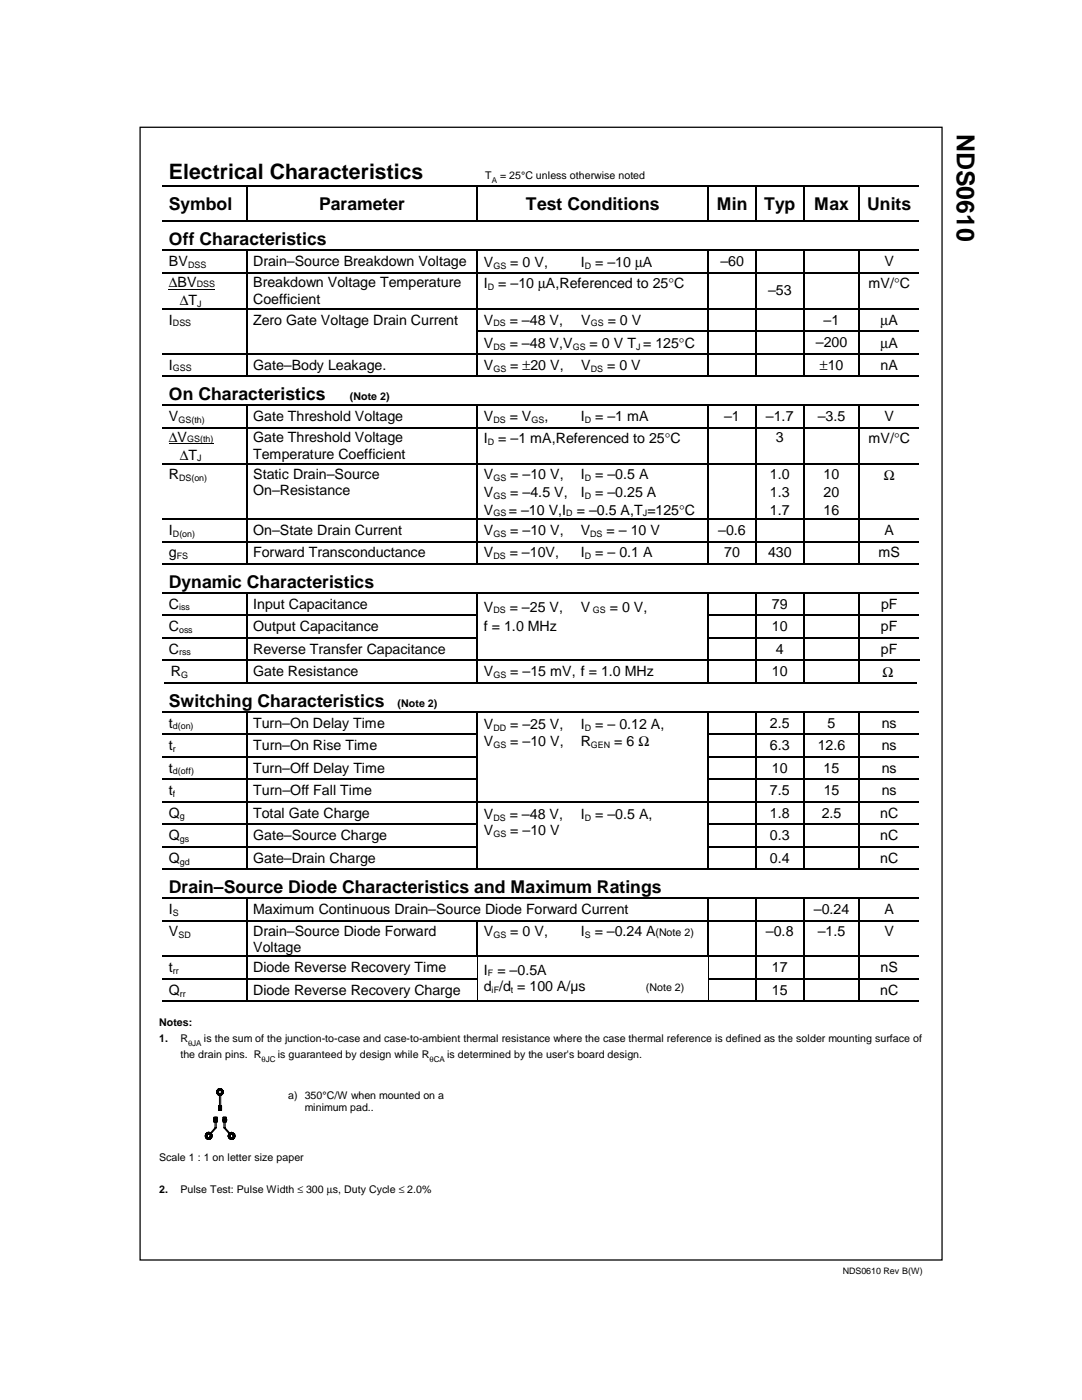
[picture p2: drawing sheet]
<svg xmlns="http://www.w3.org/2000/svg" width="216mm" height="279mm" viewBox="0 0 216 279" stroke-linecap="round" stroke-linejoin="round" font-family="sans-serif">
<g fill="none" stroke="#000" stroke-width=".25">
<path d="M28 25.4h160v226.1h-160zM32.3 37.1h16.8M49.2 37.2v6.9M49.4 37.1h45.7M95.3 37.2v6.9M95.4 37.1h45.8M141.3 37.2v6.9M141.5 37.1h9.2M150.8 37.2v6.9M151 37.1h9.2M160.4 37.2v6.9M160.5 37.1h10.8"/>
<path d="M171.5 37.2v6.9M171.6 37.1h11.7M32.3 44.2h16.8M32.3 50h16.8M32.3 54.4h16.8M49.2 50.1v4.2M49.2 54.6v6.9M49.4 44.2h45.7M49.4 50h45.7M49.4 54.4h45.7M95.3 50.1v4.2M95.3 54.6v6.9"/>
<path d="M95.4 44.2h45.8M95.4 50h45.8M95.4 54.4h45.8M141.3 50.1v4.2M141.3 54.6v6.9M141.5 44.2h9.2M141.5 50h9.2M141.5 54.4h9.2M150.8 50.1v4.2M150.8 54.6v6.9M151 44.2h9.2M151 50h9.2"/>
<path d="M151 54.4h9.2M160.4 50.1v4.2M160.4 54.6v6.9M160.5 44.2h10.8M160.5 50h10.8M160.5 54.4h10.8M171.5 50.1v4.2M171.5 54.6v6.9M171.6 44.2h11.7M171.6 50h11.7M171.6 54.4h11.7M32.3 61.6h16.8"/>
<path d="M32.3 70.6h16.8M32.3 75.1h16.8M49.2 61.8v4.2M49.2 66.3v4.2M49.2 70.7v4.3M49.4 61.6h45.7M49.4 70.6h45.7M49.4 75.1h45.7M95.3 61.8v4.2M95.3 66.3v4.2M95.3 70.7v4.3M95.4 61.6h45.8"/>
<path d="M95.4 66.1h45.8M95.4 70.6h45.8M95.4 75.1h45.8M141.3 61.8v4.2M141.3 66.3v4.2M141.3 70.7v4.3M141.5 61.6h9.2M141.5 66.1h9.2M141.5 70.6h9.2M141.5 75.1h9.2M150.8 61.8v4.2M150.8 66.3v4.2"/>
<path d="M150.8 70.7v4.3M151 61.6h9.2M151 66.1h9.2M151 70.6h9.2M151 75.1h9.2M160.4 61.8v4.2M160.4 66.3v4.2M160.4 70.7v4.3M160.5 61.6h10.8M160.5 66.1h10.8M160.5 70.6h10.8M160.5 75.1h10.8"/>
<path d="M171.5 61.8v4.2M171.5 66.3v4.2M171.5 70.7v4.3M171.6 61.6h11.7M171.6 66.1h11.7M171.6 70.6h11.7M171.6 75.1h11.7M32.3 80.9h16.8M32.3 85.3h16.8M32.3 92.5h16.8M49.2 81v4.2M49.2 85.5v6.9"/>
<path d="M49.2 92.7v10.8M49.4 80.9h45.7M49.4 85.3h45.7M49.4 92.5h45.7M95.3 81v4.2M95.3 85.5v6.9M95.3 92.7v10.8M95.4 80.9h45.8M95.4 85.3h45.8M95.4 92.5h45.8M141.3 81v4.2M141.3 85.5v6.9"/>
<path d="M141.3 92.7v10.8M141.5 80.9h9.2M141.5 85.3h9.2M141.5 92.5h9.2M150.8 81v4.2M150.8 85.5v6.9M150.8 92.7v10.8M151 80.9h9.2M151 85.3h9.2M151 92.5h9.2M160.4 81v4.2M160.4 85.5v6.9"/>
<path d="M160.4 92.7v10.8M160.5 80.9h10.8M160.5 85.3h10.8M160.5 92.5h10.8M171.5 81v4.2M171.5 85.5v6.9M171.5 92.7v10.8M171.6 80.9h11.7M171.6 85.3h11.7M171.6 92.5h11.7M32.3 103.6h16.8M32.3 108.1h16.8"/>
<path d="M32.3 112.6h16.8M32.3 118.3h16.8M49.2 103.7v4.2M49.2 108.2v4.2M49.2 118.4v4.3M49.4 103.6h45.7M49.4 108.1h45.7M49.4 112.6h45.7M49.4 118.3h45.7M95.3 103.7v4.2M95.3 108.2v4.2M95.3 118.4v4.3"/>
<path d="M95.4 103.6h45.8M95.4 108.1h45.8M95.4 112.6h45.8M95.4 118.3h45.8M141.3 103.7v4.2M141.3 108.2v4.2M141.3 118.4v4.3M141.5 103.6h9.2M141.5 108.1h9.2M141.5 112.6h9.2M141.5 118.3h9.2M150.8 103.7v4.2"/>
<path d="M150.8 108.2v4.2M150.8 118.4v4.3M151 103.6h9.2M151 108.1h9.2M151 112.6h9.2M151 118.3h9.2M160.4 103.7v4.2M160.4 108.2v4.2M160.4 118.4v4.3M160.5 103.6h10.8M160.5 108.1h10.8M160.5 112.6h10.8"/>
<path d="M160.5 118.3h10.8M171.5 103.7v4.2M171.5 108.2v4.2M171.5 118.4v4.3M171.6 103.6h11.7M171.6 108.1h11.7M171.6 112.6h11.7M171.6 118.3h11.7M32.3 122.8h16.8M32.3 127.3h16.8M32.7 136.3h16.4M32.9 131.8h16.2"/>
<path d="M49.2 122.9v4.3M49.2 127.4v4.3M49.2 131.9v4.3M49.4 122.8h45.7M49.4 127.3h45.7M49.4 131.8h45.7M49.4 136.3h45.7M95.3 122.9v4.3M95.3 127.4v4.3M95.3 131.9v4.3M95.4 131.8h45.8M95.4 136.3h45.8"/>
<path d="M141.3 122.9v4.3M141.3 127.4v4.3M141.3 131.9v4.3M141.5 122.8h9.2M141.5 127.3h9.2M141.5 131.8h9.2M141.5 136.3h9.2M150.8 122.9v4.3M150.8 127.4v4.3M150.8 131.9v4.3M151 122.8h9.2M151 127.3h9.2"/>
<path d="M151 131.8h9.2M151 136.3h9.2M160.4 122.9v4.3M160.4 127.4v4.3M160.4 131.9v4.3M160.5 122.8h10.8M160.5 127.3h10.8M160.5 131.8h10.8M160.5 136.3h10.8M171.5 122.9v4.3M171.5 127.4v4.3M171.5 131.9v4.3"/>
<path d="M171.6 122.8h11.7M171.6 127.3h11.7M171.6 131.8h11.3M171.6 136.3h11.3M32.3 142h16.8M32.3 146.5h16.8M32.3 151h16.8M32.3 155.5h16.8M49.2 142.2v4.2M49.2 146.6v4.3M49.2 151.2v4.2M49.2 155.7v4.2"/>
<path d="M49.4 142h45.7M49.4 146.5h45.7M49.4 151h45.7M49.4 155.5h45.7M95.3 142.2v4.2M95.3 146.6v4.3M95.3 151.2v4.2M95.3 155.7v4.2M95.4 142h45.8M141.3 142.2v4.2M141.3 146.6v4.3M141.3 151.2v4.2"/>
<path d="M141.3 155.7v4.2M141.5 142h9.2M141.5 146.5h9.2M141.5 151h9.2M141.5 155.5h9.2M150.8 142.2v4.2M150.8 146.6v4.3M150.8 151.2v4.2M150.8 155.7v4.2M151 142h9.2M151 146.5h9.2M151 151h9.2"/>
<path d="M151 155.5h9.2M160.4 142.2v4.2M160.4 146.6v4.3M160.4 151.2v4.2M160.4 155.7v4.2M160.5 142h10.8M160.5 146.5h10.8M160.5 151h10.8M160.5 155.5h10.8M171.5 142.2v4.2M171.5 146.6v4.3M171.5 151.2v4.2"/>
<path d="M171.5 155.7v4.2M171.6 142h11.7M171.6 146.5h11.7M171.6 151h11.7M171.6 155.5h11.7M32.3 160h16.8M32.3 164.5h16.8M32.3 169h16.8M32.3 173.5h16.8M32.3 179.2h16.8M49.2 160.1v4.3M49.2 164.6v4.3"/>
<path d="M49.2 169.2v4.2M49.2 179.4v4.2M49.4 160h45.7M49.4 164.5h45.7M49.4 169h45.7M49.4 173.5h45.7M49.4 179.2h91.8M95.3 160.1v4.3M95.3 164.6v4.3M95.3 169.2v4.2M95.4 160h45.8M95.4 173.5h45.8"/>
<path d="M141.3 160.1v4.3M141.3 164.6v4.3M141.3 169.2v4.2M141.3 179.4v4.2M141.5 160h9.2M141.5 164.5h9.2M141.5 169h9.2M141.5 173.5h9.2M141.5 179.2h9.2M150.8 160.1v4.3M150.8 164.6v4.3M150.8 169.2v4.2"/>
<path d="M150.8 179.4v4.2M151 160h9.2M151 164.5h9.2M151 169h9.2M151 173.5h9.2M151 179.2h9.2M160.4 160.1v4.3M160.4 164.6v4.3M160.4 169.2v4.2M160.4 179.4v4.2M160.5 160h10.8M160.5 164.5h10.8"/>
<path d="M160.5 169h10.8M160.5 173.5h10.8M160.5 179.2h10.8M171.5 160.1v4.3M171.5 164.6v4.3M171.5 169.2v4.2M171.5 179.4v4.2M171.6 160h11.7M171.6 164.5h11.7M171.6 169h11.7M171.6 173.5h11.7M171.6 179.2h11.7"/>
<path d="M32.3 183.8h16.8M32.3 190.8h16.8M32.3 195.4h16.8M32.3 199.9h16.8M49.2 183.9v6.8M49.2 191v4.2M49.2 195.5v4.2M49.4 183.8h45.7M49.4 190.8h45.7M49.4 195.4h45.8M49.4 199.9h45.8M95.3 183.9v6.8"/>
<path d="M95.4 183.8h45.8M95.4 199.9h45.8M95.6 190.8h45.6M141.3 183.9v6.8M141.4 195.4h9.3M141.5 183.8h9.2M141.5 199.9h9.2M141.7 190.8h9M150.8 183.9v6.8M150.8 191v4.2M150.8 195.5v4.2M151 183.8h9.2"/>
<path d="M151 190.8h9.2M151 195.4h9.2M151 199.9h9.2M160.4 183.9v6.8M160.4 191v4.2M160.4 195.5v4.2M160.5 183.8h10.8M160.5 190.8h10.8M160.5 195.4h10.8M160.5 199.9h10.8M171.5 183.9v6.8M171.5 191v4.2"/>
<path d="M171.5 195.5v4.2M171.6 183.8h11.7M171.6 190.8h11.7M171.6 195.4h11.7M171.6 199.9h11.7"/>
</g>
<g fill="#000">
<path d="M49.1 37h.3v.2h-.3zM95.1 37h.3v.2h-.3zM141.2 37h.3v.2h-.3zM150.7 37h.3v.2h-.3zM160.2 37h.3v.2h-.3zM171.3 37h.3v.2h-.3zM49.1 44.1h.3v.2h-.3zM49.1 49.8h.3v.3h-.3zM49.1 54.3h.3v.3h-.3zM95.1 44.1h.3v.2h-.3zM95.1 49.8h.3v.3h-.3zM95.1 54.3h.3v.3h-.3z"/>
<path d="M141.2 44.1h.3v.2h-.3zM141.2 49.8h.3v.3h-.3zM141.2 54.3h.3v.3h-.3zM150.7 44.1h.3v.2h-.3zM150.7 49.8h.3v.3h-.3zM150.7 54.3h.3v.3h-.3zM160.2 44.1h.3v.2h-.3zM160.2 49.8h.3v.3h-.3zM160.2 54.3h.3v.3h-.3zM171.3 44.1h.3v.2h-.3zM171.3 49.8h.3v.3h-.3zM171.3 54.3h.3v.3h-.3z"/>
<path d="M49.1 61.5h.3v.3h-.3zM49.1 66h.3v.3h-.3zM49.1 70.5h.3v.2h-.3zM49.1 75h.3v.2h-.3zM95.1 61.5h.3v.3h-.3zM95.1 66h.3v.3h-.3zM95.1 70.5h.3v.2h-.3zM95.1 75h.3v.2h-.3zM141.2 61.5h.3v.3h-.3zM141.2 66h.3v.3h-.3zM141.2 70.5h.3v.2h-.3zM141.2 75h.3v.2h-.3z"/>
<path d="M150.7 61.5h.3v.3h-.3zM150.7 66h.3v.3h-.3zM150.7 70.5h.3v.2h-.3zM150.7 75h.3v.2h-.3zM160.2 61.5h.3v.3h-.3zM160.2 66h.3v.3h-.3zM160.2 70.5h.3v.2h-.3zM160.2 75h.3v.2h-.3zM171.3 61.5h.3v.3h-.3zM171.3 66h.3v.3h-.3zM171.3 70.5h.3v.2h-.3zM171.3 75h.3v.2h-.3z"/>
<path d="M49.1 80.7h.3v.3h-.3zM49.1 85.2h.3v.3h-.3zM49.1 92.4h.3v.3h-.3zM95.1 80.7h.3v.3h-.3zM95.1 85.2h.3v.3h-.3zM95.1 92.4h.3v.3h-.3zM141.2 80.7h.3v.3h-.3zM141.2 85.2h.3v.3h-.3zM141.2 92.4h.3v.3h-.3zM150.7 80.7h.3v.3h-.3zM150.7 85.2h.3v.3h-.3zM150.7 92.4h.3v.3h-.3z"/>
<path d="M160.2 80.7h.3v.3h-.3zM160.2 85.2h.3v.3h-.3zM160.2 92.4h.3v.3h-.3zM171.3 80.7h.3v.3h-.3zM171.3 85.2h.3v.3h-.3zM171.3 92.4h.3v.3h-.3zM49.1 103.5h.3v.2h-.3zM49.1 107.9h.3v.3h-.3zM49.1 112.4h.3v.3h-.3zM49.1 118.2h.3v.2h-.3zM95.1 103.5h.3v.2h-.3zM95.1 107.9h.3v.3h-.3z"/>
<path d="M95.1 112.4h.3v.3h-.3zM95.1 118.2h.3v.2h-.3zM141.2 103.5h.3v.2h-.3zM141.2 107.9h.3v.3h-.3zM141.2 112.4h.3v.3h-.3zM141.2 118.2h.3v.2h-.3zM150.7 103.5h.3v.2h-.3zM150.7 107.9h.3v.3h-.3zM150.7 112.4h.3v.3h-.3zM150.7 118.2h.3v.2h-.3zM160.2 103.5h.3v.2h-.3zM160.2 107.9h.3v.3h-.3z"/>
<path d="M160.2 112.4h.3v.3h-.3zM160.2 118.2h.3v.2h-.3zM171.3 103.5h.3v.2h-.3zM171.3 107.9h.3v.3h-.3zM171.3 112.4h.3v.3h-.3zM171.3 118.2h.3v.2h-.3zM32.3 131.7h.4v.2h-.4zM32.7 131.7h.2v.2h-.2zM49.1 122.7h.3v.2h-.3zM49.1 127.2h.3v.2h-.3zM49.1 131.7h.3v.2h-.3zM49.1 136.2h.3v.2h-.3z"/>
<path d="M95.1 122.7h.3v.2h-.3zM95.1 127.2h.3v.2h-.3zM95.1 131.7h.3v.2h-.3zM95.1 136.2h.3v.2h-.3zM141.2 122.7h.3v.2h-.3zM141.2 127.2h.3v.2h-.3zM141.2 131.7h.3v.2h-.3zM141.2 136.2h.3v.2h-.3zM150.7 122.7h.3v.2h-.3zM150.7 127.2h.3v.2h-.3zM150.7 131.7h.3v.2h-.3zM150.7 136.2h.3v.2h-.3z"/>
<path d="M160.2 122.7h.3v.2h-.3zM160.2 127.2h.3v.2h-.3zM160.2 131.7h.3v.2h-.3zM160.2 136.2h.3v.2h-.3zM171.3 122.7h.3v.2h-.3zM171.3 127.2h.3v.2h-.3zM171.3 131.7h.3v.2h-.3zM171.3 136.2h.3v.2h-.3zM182.9 131.7h.3v.2h-.3zM183.2 131.7h.2v.2h-.2zM49.1 141.9h.3v.3h-.3zM49.1 146.4h.3v.2h-.3z"/>
<path d="M49.1 150.9h.3v.3h-.3zM49.1 155.4h.3v.3h-.3zM49.1 159.9h.3v.2h-.3zM95.1 141.9h.3v.3h-.3zM95.1 146.4h.3v.2h-.3zM95.1 150.9h.3v.3h-.3zM95.1 155.4h.3v.3h-.3zM95.1 159.9h.3v.2h-.3zM141.2 141.9h.3v.3h-.3zM141.2 146.4h.3v.2h-.3zM141.2 150.9h.3v.3h-.3zM141.2 155.4h.3v.3h-.3z"/>
<path d="M141.2 159.9h.3v.2h-.3zM150.7 141.9h.3v.3h-.3zM150.7 146.4h.3v.2h-.3zM150.7 150.9h.3v.3h-.3zM150.7 155.4h.3v.3h-.3zM150.7 159.9h.3v.2h-.3zM160.2 141.9h.3v.3h-.3zM160.2 146.4h.3v.2h-.3zM160.2 150.9h.3v.3h-.3zM160.2 155.4h.3v.3h-.3zM160.2 159.9h.3v.2h-.3zM171.3 141.9h.3v.3h-.3z"/>
<path d="M171.3 146.4h.3v.2h-.3zM171.3 150.9h.3v.3h-.3zM171.3 155.4h.3v.3h-.3zM171.3 159.9h.3v.2h-.3zM49.1 164.4h.3v.2h-.3zM49.1 168.9h.3v.3h-.3zM49.1 173.4h.3v.3h-.3zM49.1 179.1h.3v.3h-.3zM95.1 164.4h.3v.2h-.3zM95.1 168.9h.3v.3h-.3zM95.1 173.4h.3v.3h-.3zM141.2 164.4h.3v.2h-.3z"/>
<path d="M141.2 168.9h.3v.3h-.3zM141.2 173.4h.3v.3h-.3zM141.2 179.1h.3v.3h-.3zM150.7 164.4h.3v.2h-.3zM150.7 168.9h.3v.3h-.3zM150.7 173.4h.3v.3h-.3zM150.7 179.1h.3v.3h-.3zM160.2 164.4h.3v.2h-.3zM160.2 168.9h.3v.3h-.3zM160.2 173.4h.3v.3h-.3zM160.2 179.1h.3v.3h-.3zM171.3 164.4h.3v.2h-.3z"/>
<path d="M171.3 168.9h.3v.3h-.3zM171.3 173.4h.3v.3h-.3zM171.3 179.1h.3v.3h-.3zM49.1 183.6h.3v.3h-.3zM49.1 190.7h.3v.3h-.3zM49.1 195.2h.3v.3h-.3zM49.1 199.7h.3v.3h-.3zM95.1 183.6h.3v.3h-.3zM95.1 190.7h.3v.3h-.3zM95.2 195.2h.1v.3h-.1zM95.2 199.7h.2v.3h-.2zM95.4 190.7h.2v.3h-.2z"/>
<path d="M141.2 183.6h.3v.3h-.3zM141.2 190.7h.3v.3h-.3zM141.2 195.2h.2v.3h-.2zM141.2 199.7h.3v.3h-.3zM141.5 190.7h.2v.3h-.2zM150.7 183.6h.3v.3h-.3zM150.7 190.7h.3v.3h-.3zM150.7 195.2h.3v.3h-.3zM150.7 199.7h.3v.3h-.3zM160.2 183.6h.3v.3h-.3zM160.2 190.7h.3v.3h-.3zM160.2 195.2h.3v.3h-.3z"/>
<path d="M160.2 199.7h.3v.3h-.3zM171.3 183.6h.3v.3h-.3zM171.3 190.7h.3v.3h-.3zM171.3 195.2h.3v.3h-.3zM171.3 199.7h.3v.3h-.3z"/>
</g>
<g fill="none" stroke="#000" stroke-width=".2">
<path d="M33.7 57.7h9.2M33.7 88.5h8.9M95.3 191v4.2M95.3 195.5v4.2M141.3 191v4.2M141.3 195.5v4.2M43.2 217.9l.7 .7M43.2 217.9a.65 .65 0 0 0 .7 .7M43.3 217.7l.3 .3-.3 .3 .1 .1 .3-.3M43.3 217.7l-.1 .2M43.3 217.6l.3 .2M43.4 217.4l.1-.1 .2 .3"/>
<path d="M43.4 217.4l.3 .3M43.4 217.4l-.1 .3M43.7 217.3l.1-.1 .7 .8M43.7 217.7h.1M43.7 217.7l-.5 .4 .5 .5 .8-.8v-.2l-.3 .3M43.7 217.3l.2 .3M43.7 217.3l-.4 .4M43.7 217.3l-.3 .1M43.7 217.6l.4-.3 .4 .7M43.7 218.2l.4 .4M43.7 218.2l-.2 .3 .1 .1 .3-.3 .3 .2 .3-.2M43.7 217.6h.4l.1 .2"/>
<path d="M43.7 217.6a.38 .38 0 0 0 0 .6M43.8 218.6v2.1M43.9 217.2l-.7 .7M44 217.6l.2-.3v.5M44 217.2a.7 .7 0 0 1 .5 1M44 218.6v2.1M44.2 217.8v.1M44.2 217.9l.3 .3M44.2 217.9l-.1 .3h-.4M44.4 218.3l-.2-.2 .1 .3M44.4 217.5l-.2 .3M44.5 218.2v.1"/>
<path d="M44.5 218.2l-.2 .2-.4 .2M44.5 218l-.6 .6M41 226.4l.3 .3M41 227l.2 .2M41 226.4v.6M41 226.3v.1M41.1 226.3l.1-.2 .3 .3M41.2 226.2l.1 .4-.3-.3M41.2 227.2l.3-.2 .3 .4M41.2 227.2l.4 .2M41.2 226.2l-.2 .2M41.3 226.7l-.3 .3"/>
<path d="M41.3 226.7v.2M41.3 226.9l.1 .1-.2 .2M41.3 226.9l-.2 .2-.1-.1M41.5 226h-.1l.3 .4M41.5 226l-.5 .6 .7 .8h-.1M41.5 226l.8 .8v-.1M41.5 226h.3M41.6 226.3l.2 .1M41.6 226.3l-.3 .4M41.8 227h.1M41.8 226l.5 .6-.7 .5-.3-.2M41.8 226l-.8 .8 .4 .6 .4-.4"/>
<path d="M41.8 227l.2 .3-.2 .1M41.8 226.4l.1 .5 .3 .2-.1 .1M41.8 226.9l.3 .3M41.9 226.1h.2l-.3 .3M41.9 226.1l-.3 .2M41.9 226.1l-.3-.1-.4 .2M41.9 226.1l.4 .3v.3M42.1 227.2l-.5 .2M42.3 226.7l-.7 .7M42.3 226.9l-.5 .5M42.3 226.7l-.2 .5M42.7 223.1l.6 .6"/>
<path d="M42.7 223.3l.6 .6M42.7 223.4l.4 .5M42.7 223.7l.2 .2M42.8 223l.5 .5M42.9 223.9v1.2l-.9 1 .2 .2-.2 .3 .3 .3M42.9 223l-.2 .2M43 223l.3 .3M43.1 223l-.4 .4M43.2 223.9v1.2l-1.3 1.4M43.2 223l.1 .1M43.3 223v.9M43.3 223.8l-.1 .1"/>
<path d="M43.3 223h-.6v.9h.6M43.3 223.6l-.3 .3M43.3 223.1l-.6 .7M43.3 223.4l-.5 .5M43.3 223l-.6 .6M43.6 220.7h.6v.9h-.6zM43.6 221.4l.2 .2M43.6 220.9l.1-.2 .5 .4M43.6 220.8l.6 .6M43.6 221.1l.4 .5 .2-.2M43.6 221.2l.5-.5 .1 .1-.6 .6M43.6 221.6h.1"/>
<path d="M43.6 221l.6 .6M43.8 221.6h.1M43.9 220.7l-.3 .4M44 220.7l.2 .3M44.2 221.2l-.4 .4M44.2 221l-.5 .6M44.5 223.5h.1M44.5 223h.6v.9h-.6zM44.5 223.5l.3 .4M44.5 223.7l.2 .2v1.2l1 1.1 .2-.1M44.5 223l.6 .5M44.7 223l-.2 .1 .6 .6-.1 .2"/>
<path d="M44.8 223l.3 .3-.6 .6M44.8 223l-.3 .4 .6 .5M44.9 223.9v1.2l1 1M45 223l.1 .1-.6 .6M45.1 223l-.6 .5M45.1 223.5h.1M45.1 223.5l-.3 .4M45.6 227l.1 .2M45.7 227.2l.3 .2M45.7 226.2l-.2 .5 .1 .3M45.8 226.1l.3 .3-.1 .1-.3-.3M45.9 226.9l-.2 .3"/>
<path d="M45.9 226.6l.1 .4h.4M45.9 226.6l-.3-.3v.2l.3 .3M45.9 226.7l-.3 .3M46 226.1h-.2M46 226.1l.4 .3M46 227l-.3 .2M46 226.1l.2-.1 .5 .2M46 226.1l-.3 .1M46.1 227.4l-.6-.6 .8-.8 .6 .7-.7 .7h.2l.5-.5-.7-.9-.7 .7 .8 .7M46.3 227.1l-.3 .3M46.4 226.4l.1 .3-.2 .4 .3 .2-.1 .1-.3-.3-.3 .2M46.4 226.4h-.4l-.1 .2"/>
<path d="M46.5 226.9l.2 .3M46.5 226.1l-.3 .3M46.5 226.7l.3 .2M46.7 226.2l-.1-.1-.2 .3M46.7 226.2l-.2 .3v.1l.3-.3-.3 .5 .3 .3-.1 .1M46.7 227.2l-.2 .2h-.5M46.7 226.2a.78 .78 0 0 1 0 1"/>
</g>
<text font-size="5" x="190.9" y="26.7" transform="rotate(90 190.9 26.7)">NDS0610</text>
<text font-size="4.2" x="33.7" y="35.6">Electrical Characteristics</text>
<g font-size="3.5">
<text x="33.7" y="41.9">Symbol</text>
<text x="63.7" y="41.9">Parameter</text>
<text x="105" y="41.9">Test Conditions</text>
<text x="143" y="41.9">Min</text>
<text x="152.5" y="41.9">Typ</text>
<text x="162.5" y="41.9">Max</text>
<text x="173" y="41.9">Units</text>
<text x="33.7" y="49">Off Characteristics</text>
<text x="33.7" y="79.9">On Characteristics</text>
<text x="33.7" y="117.3">Dynamic Characteristics</text>
<text x="33.7" y="141.1">Switching Characteristics</text>
<text x="33.7" y="178.3">Drain–Source Diode Characteristics and Maximum Ratings</text>
</g>
<g font-size="2.8">
<text x="33.7" y="53.1">BV</text>
<text x="50.5" y="53.1">Drain–Source Breakdown Voltage</text>
<text x="96.5" y="53.3">V</text>
<text x="101.8" y="53.3">= 0 V,</text>
<text x="115.9" y="53.3">I</text>
<text x="118.8" y="53.3">= –10 µA</text>
<text x="143.7" y="53.1">–60</text>
<text x="176.5" y="53.1">V</text>
<text x="33.7" y="57.4">∆BV</text>
<text x="50.5" y="57.4">Breakdown Voltage Temperature</text>
<text x="96.5" y="57.5">I</text>
<text x="99.4" y="57.5">= –10 µA,Referenced to 25°C</text>
<text x="153.3" y="59">–53</text>
<text x="173.3" y="57.5">mV/°C</text>
<text x="33.7" y="64.8">I</text>
<text x="35.9" y="60.8">∆T</text>
<text x="50.5" y="60.6">Coefficient</text>
<text x="50.5" y="64.8">Zero Gate Voltage Drain Current</text>
<text x="96.5" y="64.8">V</text>
<text x="101.7" y="64.8">= –48 V,</text>
<text x="116" y="64.8">V</text>
<text x="121.3" y="64.8">= 0 V</text>
<text x="164.4" y="64.8">–1</text>
<text x="175.7" y="64.9">µA</text>
<text x="96.5" y="69.4">V</text>
<text x="101.7" y="69.4">= –48 V,V</text>
<text x="117.7" y="69.4">= 0 V T = 125°C</text>
<text x="162.8" y="69.3">–200</text>
<text x="175.7" y="69.4">µA</text>
<text x="33.7" y="73.8">I</text>
<text x="50.5" y="73.8">Gate–Body Leakage.</text>
<text x="96.5" y="73.9">V</text>
<text x="101.8" y="73.9">= ±20 V,</text>
<text x="116" y="73.9">V</text>
<text x="121.1" y="73.9">= 0 V</text>
<text x="163.6" y="73.9">±10</text>
<text x="175.7" y="73.8">nA</text>
<text x="33.7" y="84">V</text>
<text x="33.7" y="88.3">∆V</text>
<text x="50.5" y="88.3">Gate Threshold Voltage</text>
<text x="50.5" y="84">Gate Threshold Voltage</text>
<text x="96.5" y="84">V</text>
<text x="96.5" y="88.4">I</text>
<text x="99.4" y="88.4">= –1 mA,Referenced to 25°C</text>
<text x="101.7" y="84">= V</text>
<text x="108.6" y="84">,</text>
<text x="115.9" y="84">I</text>
<text x="118.8" y="84">= –1 mA</text>
<text x="144.5" y="84">–1</text>
<text x="152.8" y="84">–1.7</text>
<text x="154.8" y="88.3">3</text>
<text x="163.2" y="84">–3.5</text>
<text x="173.3" y="88.4">mV/°C</text>
<text x="176.5" y="84">V</text>
<text x="33.7" y="95.6">R</text>
<text x="35.9" y="91.7">∆T</text>
<text x="50.5" y="91.5">Temperature Coefficient</text>
<text x="50.5" y="95.6">Static Drain–Source</text>
<text x="96.5" y="95.6">V</text>
<text x="101.8" y="95.6">= –10 V,</text>
<text x="115.9" y="95.6">I</text>
<text x="118.8" y="95.6">= –0.5 A</text>
<text x="153.6" y="95.6">1.0</text>
<text x="164.4" y="95.6">10</text>
<text x="176.3" y="95.8">Ω</text>
<text x="50.5" y="98.8">On–Resistance</text>
<text x="96.5" y="99.2">V</text>
<text x="101.8" y="99.2">= –4.5 V,</text>
<text x="115.9" y="99.2">I</text>
<text x="118.8" y="99.2">= –0.25 A</text>
<text x="153.6" y="99.2">1.3</text>
<text x="164.4" y="99.2">20</text>
<text x="33.7" y="106.8">I</text>
<text x="50.5" y="106.8">On–State Drain Current</text>
<text x="96.5" y="102.7">V</text>
<text x="96.5" y="106.8">V</text>
<text x="101.5" y="102.7">= –10 V,I</text>
<text x="101.8" y="106.8">= –10 V,</text>
<text x="115.1" y="102.7">= –0.5 A,T =125°C</text>
<text x="115.9" y="106.8">V</text>
<text x="121" y="106.8">= – 10 V</text>
<text x="143.3" y="106.8">–0.6</text>
<text x="153.6" y="102.8">1.7</text>
<text x="164.4" y="102.8">16</text>
<text x="176.5" y="106.8">A</text>
<text x="33.7" y="111.3">g</text>
<text x="50.5" y="111.3">Forward Transconductance</text>
<text x="96.5" y="111.3">V</text>
<text x="101.7" y="111.3">= –10V,</text>
<text x="115.9" y="111.3">I</text>
<text x="118.8" y="111.3">= – 0.1 A</text>
<text x="144.5" y="111.3">70</text>
<text x="153.3" y="111.3">430</text>
<text x="175.3" y="111.3">mS</text>
<text x="33.7" y="121.5">C</text>
<text x="33.7" y="126">C</text>
<text x="50.5" y="126">Output Capacitance</text>
<text x="50.5" y="121.5">Input Capacitance</text>
<text x="96.5" y="122.1">V</text>
<text x="101.7" y="122.1">= –25 V,</text>
<text x="115.9" y="122.1">V</text>
<text x="121.7" y="122.1">= 0 V,</text>
<text x="154" y="126">10</text>
<text x="154" y="121.5">79</text>
<text x="175.8" y="126">pF</text>
<text x="175.8" y="121.5">pF</text>
<text x="33.7" y="130.5">C</text>
<text x="50.5" y="130.5">Reverse Transfer Capacitance</text>
<text x="96.5" y="126">f = 1.0 MHz</text>
<text x="154.8" y="130.5">4</text>
<text x="175.8" y="130.5">pF</text>
<text x="34.1" y="135">R</text>
<text x="50.5" y="135">Gate Resistance</text>
<text x="96.5" y="135">V</text>
<text x="101.8" y="135">= –15 mV, f = 1.0 MHz</text>
<text x="154" y="135">10</text>
<text x="176.1" y="135.1">Ω</text>
<text x="33.7" y="145.2">t</text>
<text x="33.7" y="149.7">t</text>
<text x="50.5" y="149.7">Turn–On Rise Time</text>
<text x="50.5" y="145.2">Turn–On Delay Time</text>
<text x="96.5" y="145.5">V</text>
<text x="96.5" y="148.9">V</text>
<text x="101.8" y="145.5">= –25 V,</text>
<text x="101.8" y="148.9">= –10 V,</text>
<text x="115.9" y="148.9">R</text>
<text x="115.9" y="145.5">I</text>
<text x="118.8" y="145.5">= – 0.12 A,</text>
<text x="122.6" y="148.9">= 6 Ω</text>
<text x="153.6" y="149.7">6.3</text>
<text x="153.6" y="145.2">2.5</text>
<text x="163.2" y="149.7">12.6</text>
<text x="165.2" y="145.2">5</text>
<text x="175.9" y="145.2">ns</text>
<text x="175.9" y="149.7">ns</text>
<text x="33.7" y="154.2">t</text>
<text x="50.5" y="154.2">Turn–Off Delay Time</text>
<text x="154" y="154.2">10</text>
<text x="164.3" y="154.2">15</text>
<text x="176" y="154.2">ns</text>
<text x="33.7" y="158.7">t</text>
<text x="50.5" y="158.7">Turn–Off Fall Time</text>
<text x="153.6" y="158.7">7.5</text>
<text x="164.4" y="158.7">15</text>
<text x="176" y="158.7">ns</text>
<text x="33.7" y="163.2">Q</text>
<text x="33.7" y="167.7">Q</text>
<text x="50.5" y="163.2">Total Gate Charge</text>
<text x="50.5" y="167.7">Gate–Source Charge</text>
<text x="96.5" y="163.4">V</text>
<text x="96.5" y="166.7">V</text>
<text x="101.7" y="163.4">= –48 V,</text>
<text x="101.8" y="166.7">= –10 V</text>
<text x="115.9" y="163.4">I</text>
<text x="118.8" y="163.4">= –0.5 A,</text>
<text x="153.6" y="163.2">1.8</text>
<text x="153.6" y="167.7">0.3</text>
<text x="164" y="163.2">2.5</text>
<text x="175.6" y="163.2">nC</text>
<text x="175.7" y="167.7">nC</text>
<text x="33.7" y="172.2">Q</text>
<text x="50.5" y="172.2">Gate–Drain Charge</text>
<text x="153.6" y="172.2">0.4</text>
<text x="175.7" y="172.2">nC</text>
<text x="33.7" y="182.4">I</text>
<text x="50.5" y="182.4">Maximum Continuous Drain–Source Diode Forward Current</text>
<text x="162.4" y="182.4">–0.24</text>
<text x="176.5" y="182.4">A</text>
<text x="33.7" y="186.8">V</text>
<text x="50.5" y="190.1">Voltage</text>
<text x="50.5" y="186.8">Drain–Source Diode Forward</text>
<text x="96.5" y="186.8">V</text>
<text x="101.8" y="186.8">= 0 V,</text>
<text x="115.9" y="186.8">I</text>
<text x="118.7" y="186.8">= –0.24 A</text>
<text x="152.8" y="186.8">–0.8</text>
<text x="163.2" y="186.8">–1.5</text>
<text x="176.5" y="186.8">V</text>
<text x="33.7" y="194">t</text>
<text x="50.5" y="194">Diode Reverse Recovery Time</text>
<text x="96.5" y="194.5">I = –0.5A</text>
<text x="96.5" y="197.8">d /d = 100 A/µs</text>
<text x="154" y="194">17</text>
<text x="175.7" y="194">nS</text>
<text x="33.7" y="198.5">Q</text>
<text x="50.5" y="198.5">Diode Reverse Recovery Charge</text>
<text x="154" y="198.5">15</text>
<text x="175.7" y="198.5">nC</text>
</g>
<g font-size="2.1">
<text x="96.8" y="35.6">T</text>
<text x="99.8" y="35.6">= 25°C unless otherwise noted</text>
<text x="69.8" y="79.9">(Note 2)</text>
<text x="79.3" y="141.1">(Note 2)</text>
<text x="130.8" y="186.8">(Note 2)</text>
<text x="128.9" y="197.8">(Note 2)</text>
<text x="31.8" y="204.7">Notes:</text>
<text x="31.8" y="207.9">1.</text>
<text x="36" y="207.9">R</text>
<text x="40.7" y="207.9">is the sum of the junction-to-case and case-to-ambient thermal resistance where the case thermal reference is defined as the solder mounting surface of</text>
<text x="36" y="211.1">the drain pins. R</text>
<text x="55.4" y="211.1">is guaranteed by design while R</text>
<text x="89.2" y="211.1">is determined by the user's board design.</text>
<text x="57.5" y="219.3">a) 350°C/W when mounted on a</text>
<text x="60.8" y="221.7">minimum pad..</text>
<text x="31.8" y="231.7">Scale 1 : 1 on letter size paper</text>
<text x="31.8" y="238">2.</text>
<text x="36" y="238">Pulse Test: Pulse Width ≤ 300 µs, Duty Cycle ≤ 2.0%</text>
</g>
<g font-size="1.8">
<text x="37.5" y="53.5">DSS</text>
<text x="98.4" y="53.6">GS</text>
<text x="116.7" y="53.6">D</text>
<text x="39.3" y="57.4">DSS</text>
<text x="97.3" y="57.8">D</text>
<text x="34.5" y="65.2">DSS</text>
<text x="39.3" y="61.2">J</text>
<text x="98.4" y="65.2">DS</text>
<text x="117.9" y="65.2">GS</text>
<text x="98.4" y="69.8">DS</text>
<text x="114.3" y="69.8">GS</text>
<text x="126.9" y="69.8">J</text>
<text x="34.5" y="74.1">GSS</text>
<text x="98.4" y="74.3">GS</text>
<text x="117.9" y="74.3">DS</text>
<text x="35.6" y="84.4">GS(th)</text>
<text x="37.4" y="88.3">GS(th)</text>
<text x="97.3" y="88.7">D</text>
<text x="98.4" y="84.4">DS</text>
<text x="106.1" y="84.4">GS</text>
<text x="116.7" y="84.4">D</text>
<text x="35.7" y="95.9">DS(on)</text>
<text x="39.3" y="92.1">J</text>
<text x="98.4" y="96">GS</text>
<text x="116.7" y="96">D</text>
<text x="98.4" y="99.6">GS</text>
<text x="116.7" y="99.6">D</text>
<text x="34.5" y="107.1">D(on)</text>
<text x="98.4" y="103">GS</text>
<text x="98.4" y="107.1">GS</text>
<text x="113" y="103">D</text>
<text x="117.8" y="107.1">DS</text>
<text x="128.3" y="103">J</text>
<text x="35.3" y="111.6">FS</text>
<text x="98.4" y="111.6">DS</text>
<text x="116.7" y="111.6">D</text>
<text x="35.7" y="121.8">iss</text>
<text x="98.4" y="122.4">DS</text>
<text x="118.3" y="122.4">GS</text>
<text x="35.7" y="126.3">oss</text>
<text x="35.7" y="130.8">rss</text>
<text x="36.1" y="135.3">G</text>
<text x="98.4" y="135.3">GS</text>
<text x="34.5" y="145.5">d(on)</text>
<text x="98.4" y="145.8">DD</text>
<text x="98.4" y="149.2">GS</text>
<text x="116.7" y="145.8">D</text>
<text x="117.9" y="149.2">GEN</text>
<text x="34.5" y="150">r</text>
<text x="34.5" y="154.6">d(off)</text>
<text x="34.5" y="159">f</text>
<text x="35.9" y="163.5">g</text>
<text x="98.4" y="163.8">DS</text>
<text x="98.4" y="167">GS</text>
<text x="116.7" y="163.8">D</text>
<text x="35.9" y="168">gs</text>
<text x="35.9" y="172.6">gd</text>
<text x="34.5" y="182.8">S</text>
<text x="35.6" y="187.2">SD</text>
<text x="98.4" y="187.2">GS</text>
<text x="116.7" y="187.2">S</text>
<text x="34.5" y="194.4">rr</text>
<text x="97.3" y="194.9">F</text>
<text x="35.9" y="198.9">rr</text>
<text x="98.1" y="198.1">iF</text>
<text x="102" y="198.1">t</text>
<text x="168.2" y="254.3">NDS0610 Rev B(W)</text>
</g>
<g font-size="1.6">
<text x="98.1" y="36.5">A</text>
<text x="37.5" y="208.7">θJA</text>
<text x="52.2" y="212">θJC</text>
<text x="85.7" y="212">θCA</text>
</g>
</svg>
